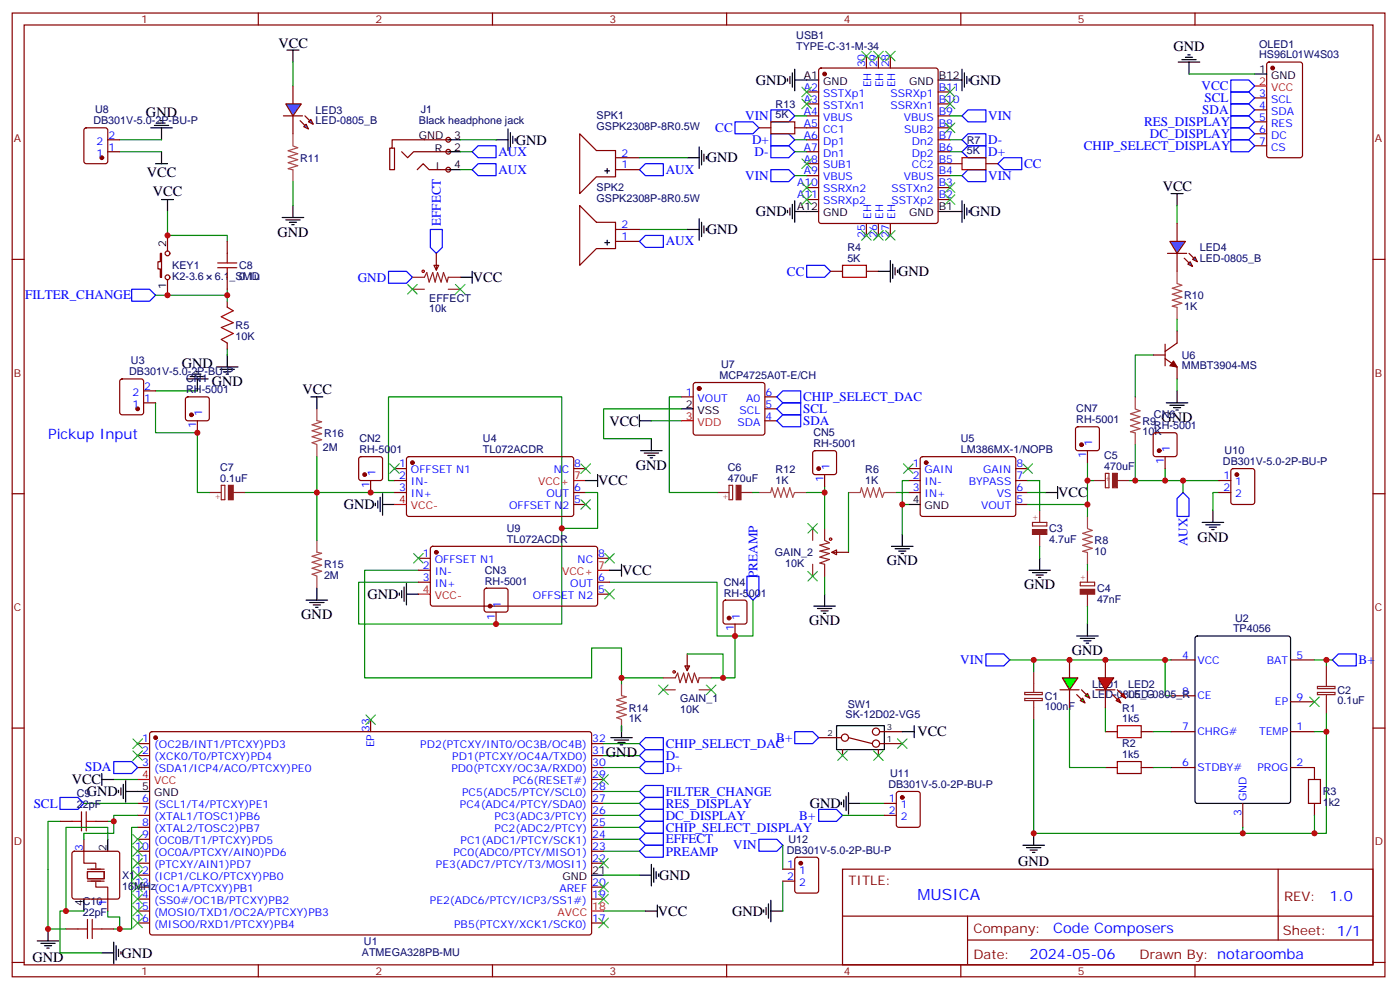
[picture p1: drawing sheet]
<svg xmlns="http://www.w3.org/2000/svg" width="413mm" height="292mm" viewBox="0 0 413 292" stroke-linecap="round" stroke-linejoin="round" font-family="sans-serif">
<g fill="none" stroke="#870000" stroke-width=".35">
<path d="M3.6 3.8h405.3v284.4h-405.3zM7.1 7.4h398.3v277.3h-398.3zM76.3 3.8v3.6M145.4 3.8v3.6M214.6 3.8v3.6M255.8 16.5v3.6M259.4 16.5v3.6M262.9 16.5v3.6M283.7 3.8v3.6M352.8 3.8v3.6M238.2 37.7h3.5M238.2 34.2h3.5"/>
<path d="M238.2 30.7h3.5M238.2 27.1h3.5M242 20.3l.4-.2h33.9l.5 .2 .2 .5v44.4l-.2 .5-.5 .2h-33.9l-.5-.2-.2-.5v-44.4zM277 37.7h3.5M277 34.2h3.5M277 30.7h3.5M277 27.1h3.5M238.2 58.9h3.5M238.2 55.4h3.5M238.2 51.8h3.5M238.2 48.3h3.5M238.2 44.8h3.5"/>
<path d="M238.2 41.2h3.5M277 58.9h3.5M277 55.4h3.5M277 51.8h3.5M277 48.3h3.5M277 44.8h3.5M277 41.2h3.5M3.6 76.5h3.5M255.8 65.9v3.6M259.4 65.9v3.6M262.9 65.9v3.6M405.4 76.5h3.5"/>
<path d="M3.6 145.7h3.5M405.4 145.7h3.5M315.8 194.7v5.3M345.8 194.7h7M381.1 194.7h7M3.6 214.8h3.5M40.6 219.4h3.6M44.4 216.1l.5-.2h129.4l.4 .7-.1 58.8-.6 .4h-129.4l-.4-.7v-58.5zM109.4 212.3v3.6M174.7 219.4h3.5M315.8 203.5v5.3M326.4 215.9h3.5"/>
<path d="M337 215.9h3.5M345.8 215.9h7M345.8 205.3h7M381.1 215.9h7M381.1 207h7M405.4 214.8h3.5M40.6 222.9h3.6M40.6 226.4h3.6M40.6 237h3.6M174.7 222.9h3.5M174.7 226.4h3.5M174.7 237h3.5"/>
<path d="M174.7 233.5h3.5M174.7 230h3.5M326.4 226.4h3.5M337 226.4h3.5M345.8 226.4h7M367 237v7.1M381.1 226.4h7M40.6 240.6h3.6M40.6 244.1h3.6M40.6 247.6h3.6M40.6 251.1h3.6M40.6 254.7h3.6"/>
<path d="M40.6 258.2h3.6M174.7 240.6h3.5M174.7 244.1h3.5M174.7 247.6h3.5M174.7 251.1h3.5M174.7 254.7h3.5M248.8 256.4h156.6v28.3h-156.6zM377.4 256.5v20.8M40.6 261.7h3.6M40.6 265.3h3.6M40.6 268.8h3.6M40.6 272.3h3.6"/>
<path d="M174.7 261.7h3.5M174.7 265.3h3.5M174.7 272.3h3.5M248.8 270.3h156.5M285.7 277.3h119.6M285.7 270.3v14.1M3.6 284h3.5M76.3 284.7v3.5M145.4 284.7v3.5M214.6 284.7v3.5M283.7 284.7v3.5M352.8 284.7v3.5"/>
<path d="M405.4 284h3.5"/>
</g>
<g fill="#870000" stroke="#870000" stroke-width=".35">
<circle cx="45.9" cy="217.6" r=".53"/>
<circle cx="243.5" cy="21.8" r=".53"/>
</g>
<path d="M40.6 230h3.6M174.7 268.8h3.5" fill="none" stroke="#f00" stroke-width=".35"/>
<g fill="none" stroke="#000" stroke-width=".35">
<path d="M232.6 23.2v.8M233.3 22.5v2.2M234 21.5v4.2M234.7 23.6h7M234.7 20.4v6.4M277 23.6h7.1M284.1 20.4v6.4M284.8 21.5v4.2M285.5 22.5v2.2M286.2 23.2v.8M234.7 59.2v6.4M284.1 59.2v6.4"/>
<path d="M232.6 62.1v.7M233.3 61.3v2.2M234 60.3v4.2M234.7 62.4h7M277 62.4h7.1M284.8 60.3v4.2M285.5 61.3v2.2M286.2 62.1v.7M353.1 187.8l.5-.2h26.8l.6 .5 .1 48.2-.5 .7h-27l-.7-.4-.1-48.3zM40.6 233.5h3.6M174.7 258.2h3.5M302 249.4h6.4"/>
<path d="M303.1 250.1h4.2M304.2 250.8h2.1M304.9 251.5h.7M305.2 245.9v3.5"/>
</g>
<path d="M227.6 39.5h5.3l1.8 1.7-1.8 1.8h-5.3zM227.6 32.4h5.3l1.8 1.8-1.8 1.7h-5.3zM284.1 34.2l1.7-1.8h5.3v3.5h-5.3zM227.6 43h5.3l1.8 1.8-1.8 1.7h-5.3zM227.6 50.1h5.3l1.8 1.7-1.8 1.8h-5.3zM284.1 44.8l1.7-1.8h5.3v3.5h-5.3zM284.1 41.2l1.7-1.7h5.3v3.5h-5.3zM284.1 51.8l1.7-1.7h5.3v3.5h-5.3zM291.1 192.9h5.3l1.8 1.8-1.8 1.8h-5.3zM188.8 222.9l1.8-1.7h5.3v3.5h-5.3zM190.6 224.7h5.3v3.5h-5.3l-1.8-1.8z" fill="none" stroke="#00f" stroke-width=".35"/>
<path d="M305.2 198.2v6M302.6 204.3h5.2v.6h-5.2zM302.6 206.1h5.2v.6h-5.2zM305.2 206.7v5.6" fill="none" stroke="#8c2424" stroke-width=".35"/>
<g fill="none" stroke="#008700" stroke-width=".35">
<path d="M234.7 34.2h3.5M280.5 34.2h3.6M234.7 41.2h3.5M234.7 44.8h3.5M234.7 51.8h3.5M280.5 41.2h3.6M280.5 44.8h3.6M280.5 51.8h3.6M298.2 194.7h47.6M305.2 194.7v3.5M305.2 212.3v33.6h86.5v-30M315.8 208.8v17.6h10.6"/>
<path d="M326.4 208.8v7.1M178.2 222.9h10.6M178.2 226.4h10.6"/>
</g>
<path d="M329.9 214.1h7.1v3.5h-7.1zM329.9 224.7h7.1v3.5h-7.1z" fill="none" stroke="#a10000" stroke-width=".35"/>
<g fill="#0f0" stroke="#870000" stroke-width=".35">
<path d="M319 206.7l.7-.7 .7 1.4z"/>
<path d="M320.4 205.3l.7-.7 .7 1.4z"/>
</g>
<g fill="#870000" stroke="#870000" stroke-width=".35">
<path d="M317.9 204.9l1.4 1.4z"/>
<path d="M319.3 203.5l1.4 1.4z"/>
</g>
<path d="M313 203.5h5.6z" fill="#f00" stroke="#870000" stroke-width=".35"/>
<path d="M313.7 200h4.6l-2.5 3.5z" fill="#0f0" stroke="#870000" stroke-width=".35"/>
<path d="M344 194.7v10.6h1.8M388.1 194.7h5.3M391.7 194.7v1.8M340.5 215.9h5.3M391.7 210.6v5.3h-3.6M340.5 226.4h5.3M231.1 249.4v7M231.1 260v8.8M367 244.1v1.8M388.1 240.6v5.3" fill="none" stroke="#008700" stroke-width=".35"/>
<path d="M217 35.9h5.3l1.8 1.8-1.8 1.8h-5.3zM294.6 48.3l1.8-1.8h5.3v3.6h-5.3zM238.2 78.3h5.3l1.8 1.7-1.8 1.8h-5.3zM393.4 194.7l1.8-1.8h5.3v3.6h-5.3zM234.7 215.9h5.3l1.7 1.7-1.7 1.8h-5.3zM241.7 238.8h5.3l1.8 1.8-1.8 1.7h-5.3zM224.1 247.6h5.3l1.7 1.8-1.7 1.7h-5.3z" fill="none" stroke="#00f" stroke-width=".35"/>
<path d="M391.7 196.5v6M389 202.5h5.2v.7h-5.2zM389 204.3h5.2v.6h-5.2zM391.7 204.9v5.7" fill="none" stroke="#8c2424" stroke-width=".35"/>
<path d="M248.8 78.3h7v3.5h-7zM386.4 230h3.5v7h-3.5z" fill="none" stroke="#a10000" stroke-width=".35"/>
<g fill="none" stroke="#870000" stroke-width=".35">
<path d="M245.3 80h3.5M255.8 80h3.6M241.7 217.6h6.7M250.5 217.6l7.1 1.8M259.7 215.9h6.7M259.7 219.4h6.7M248.8 221.2v1.7M259.4 221.2v1.7M388.1 226.4v3.6M388.1 237v3.6"/>
<circle cx="249.5" cy="217.6" r="1.06"/>
<circle cx="258.7" cy="219.4" r="1.06"/>
<circle cx="258.7" cy="215.9" r="1.06"/>
</g>
<path d="M262.9 76.9v6.3M263.6 77.9v4.3M264.3 79v2.1M265 79.7v.7M259.4 80h3.5M247 214.1h14.1v7.1h-14.1zM225.5 268.4v.7M226.2 267.7v2.1M226.9 266.7v4.2M227.6 268.8h3.5M227.6 265.6v6.4" fill="none" stroke="#000" stroke-width=".35"/>
<path d="M265 218l2.8 2.8M267.8 218l-2.8 2.8M386.7 205.6l2.8 2.9M389.5 205.6l-2.8 2.9" fill="none" stroke="#3c3" stroke-width=".35"/>
<g fill="#f0f0f0" stroke="#870000" stroke-width=".35">
<circle cx="132.4" cy="41.2" r=".71"/>
<circle cx="132.4" cy="44.8" r=".71"/>
<circle cx="132.4" cy="50.1" r=".71"/>
</g>
<g fill="none" stroke="#000" stroke-width=".35">
<path d="M84.7 14.8h3.6M86.5 14.8v3.5M347.9 18.3h6.4M349 17.6h4.2M350 16.9h2.1M350.7 16.2h.7M351.1 18.3v3.5M44.5 37.7h6.4M45.6 37h4.2M46.6 36.3h2.2M47.3 35.6h.7M47.7 37.7v3.5"/>
<path d="M150 38.1v6.3M150.7 39.1v4.3M370.5 21.8h3.5M45.9 48.3h3.6M47.7 44.8v3.5M47.7 58.9h3.5M49.5 58.9v3.5M132.4 50.1h3.5M132.4 44.8h3.5M132.4 41.2h3.5M146.5 41.2h3.5M151.4 40.2v2.1"/>
<path d="M152.1 40.9v.7M178.6 50.4h1.4M179.3 49.7v1.4M202.9 46.5h3.5M206.4 43.4v6.3M207.2 44.4v4.2M207.9 45.5v2.1M208.6 46.2v.7M345.8 57.1h3.5M347.6 57.1v3.5M83.3 64.2h6.4M84.4 64.9h4.2"/>
<path d="M85.4 65.6h2.2M86.1 66.3h.8M86.5 60.6v3.6M178.6 71.6h1.4M179.3 70.9v1.4M202.9 67.7h3.5M206.4 64.5v6.4M207.2 65.6v4.2M207.9 66.6v2.2M208.6 67.3v.8M135.9 81.8h3.5M139.4 80v3.6"/>
<path d="M55.1 111.8h6.4M56.2 111.1h4.2M57.2 110.4h2.1M57.9 109.7h.7M58.3 111.8v3.5M63.9 108.3h6.4M65 109h4.2M66 109.7h2.2M66.7 110.4h.8M67.1 104.7v3.6M91.8 117.1h3.5M93.6 117.1v3.5"/>
<path d="M344.4 118.9h6.3M345.4 119.6h4.3M347.6 115.3v3.6M188.8 124.1h3.5M188.8 122.4v3.5M189.2 133h6.3M190.2 133.7h4.3M191.3 134.4h2.1M192 135.1h.7M192.3 129.4v3.6M201.2 120.6h3.5M346.5 120.3h2.1"/>
<path d="M347.2 121h.7M110.8 148.5v.7M111.5 147.8v2.1M112.3 146.7v4.3M113 148.8h3.5M113 145.7v6.3M172.9 141.8h3.6M176.5 140v3.5M266.4 157.7v3.5M268.2 148.8h3.5M308.8 145.3h3.5M312.3 143.5v3.6"/>
<path d="M355 154.1h6.3M356 154.8h4.3M357.1 155.5h2.1M357.8 156.2h.7M358.1 150.6v3.5M90.4 177.1h6.3M91.4 177.8h4.3M92.5 178.5h2.1M93.2 179.2h.7M93.6 173.5v3.6M117.9 174.9v.7M118.6 174.2v2.2"/>
<path d="M119.3 173.2v4.2M120 175.3h3.5M120 172.1v6.4M180 168.2h3.5M183.5 166.5v3.5M240.3 178.8h6.4M241.4 179.5h4.2M243.5 175.3v3.5M263.2 161.2h6.4M264.3 161.9h4.2M265.4 162.6h2.1M266.1 163.3h.7"/>
<path d="M303.8 168.2h6.4M304.9 168.9h4.2M305.9 169.7h2.1M306.6 170.4h.7M307 164.7v3.5M242.4 180.2h2.1M243.1 180.9h.7M317.9 187.6h6.4M319 188.3h4.2M320 189.1h2.2M320.7 189.8h.8M321.1 184.1v3.5"/>
<path d="M180.3 217.6h6.4M181.4 218.3h4.2M182.5 219h2.1M183.2 219.7h.7M183.5 214.1v3.5M266.4 215.9h3.5M269.9 214.1v3.5M30.1 230h3.5M30.1 228.2v3.5M35 233.2v.7M35.7 232.4v2.2M36.4 231.4v4.2"/>
<path d="M37.1 233.5h3.5M37.1 230.3v6.4M248.4 236.7v.7M249.1 236v2.1M249.8 234.9v4.2M250.5 237h3.6M250.5 233.9v6.3M188.8 258.2h3.5M192.3 255v6.4M193 256.1v4.2M193.7 257.1v2.2M194.5 257.8v.8"/>
<path d="M11 277.6h6.4M12.1 278.3h4.2M13.1 279h2.1M13.8 279.7h.7M14.2 274.1v3.5M190.6 268.8h3.5M194.1 267v3.5"/>
</g>
<g fill="none" stroke="#870000" stroke-width=".35">
<path d="M374.2 18.5l.5-.2h9.2l.6 .4 .1 27.1-.5 .7h-9.4l-.6-.4-.1-27.1zM171.2 39.5l4.9 4.9h5.7v7.8h-5.7l-4.9 4.9zM224.1 37.7h3.5M234.7 37.7h3.5M370.5 28.9h3.5M370.5 32.4h3.5M370.5 35.9h3.5M370.5 39.5h3.5M118.6 44.8l1.8 1.7 1.7-1.7h10.3M123.2 50.1l1.8-1.8 1.7 1.8h5.7M132.4 41.2h-16.6v2.5h-.7v6.4h1.4v-6.4h-.7M181.8 50.1h7"/>
<path d="M181.8 46.5h7M280.5 48.3h3.6M291.1 48.3h3.5M370.5 43h3.5M47.3 74.8h.4v7h-.4v-2.5h-.7v-2.1h.7zM49.5 69.5v4.5M67.1 71.2v3.6M128.1 78.3h1.4l-.7 1.4zM128.8 74.8v4.9M171.2 60.6l4.9 5h5.7v7.7h-5.7l-4.9 5zM181.8 71.2h7M181.8 67.7h7"/>
<path d="M49.5 82.5v4.6M67.1 81.8v3.5M67.1 88.9v1.7M347.6 97.7v3.5l-3.6 2.5M55 117.3l.5-.2h5.6l.5 .2 .2 .5v5.6l-.2 .5-.5 .2h-5.6l-.5-.2-.2-.5v-5.6zM67.1 101.2v1.8M201.2 117.1h3.5M204.9 113.1l.5-.2h19.7l.5 .2 .2 .5v14.3l-.7 .5-20-.1-.4-.6v-14.1zM225.8 117.1h3.6M340.5 104.7h3.5M344 101.6v6.3M344 105.8l3.6 2.5v3.5"/>
<path d="M58.3 124.1v3.6M106.1 134.9l.5-.2h5.7l.5 .2 .2 .5v5.7l-.3 .5-.4 .2h-5.7l-.5-.3-.2-.4v-5.7zM116.5 138.3h3.5M120.2 134.9l.5-.2 48.3 .1 .4 .6-.1 16.5-.6 .5-48.3-.1-.4-.6v-16.3zM169.4 138.3h3.5M225.8 124.1h3.6M225.8 120.6h3.6M240.2 133.2l.5-.2h5.6l.5 .2 .2 .5v5.6l-.2 .5-.5 .2h-5.6l-.5-.2-.2-.5v-5.6zM268.2 138.3h3.5M271.9 134.9l.5-.2 27.1 .1 .4 .6v16.5l-.7 .5-27.1-.1-.4-.6v-16.3zM299.9 138.3h3.6M317.8 126.1l.5-.2h5.6l.5 .2 .2 .5v5.7l-.2 .5-.5 .2h-5.6l-.5-.3-.2-.4v-5.7z"/>
<path d="M321.1 133v3.5M340.7 127.9l.5-.2h5.7l.5 .2 .2 .5v5.6l-.3 .5-.4 .2h-5.7l-.5-.2-.2-.5v-5.6zM344 134.7v3.6M109.4 141.8v3.5M116.5 141.8h3.5M116.5 145.3h3.5M169.4 145.3h3.5M169.4 148.8h3.5M243.5 140v3.5M268.2 141.8h3.5M268.2 145.3h3.5M299.9 141.8h3.6"/>
<path d="M299.9 145.3h3.6M299.9 148.8h3.6M123.5 164.7h3.6M123.5 168.2h3.6M123.5 171.8h3.6M127.3 161.4l.5-.2h48.2l.5 .7-.1 16.5-.6 .4h-48.3l-.4-.7v-16.2zM143.2 173.7l.5-.2h5.6l.5 .2 .2 .5v5.7l-.2 .5-.5 .2h-5.6l-.5-.2-.3-.5v-5.7zM176.5 164.7h3.5M176.5 171.8h3.5M176.5 175.3h3.5M213.7 177.3l.5-.2h5.7l.5 .2 .2 .5v5.6l-.3 .5-.4 .2h-5.7l-.5-.2-.2-.5v-5.6zM245.6 162.9l1.4-.7v1.5z"/>
<path d="M245.6 162.9h4.9M146.5 180.6v3.5M202.2 196.5h1.4l-.7 1.4zM202.9 192.9v5M217 184.1v3.5M17.7 242.3h3.5M28.3 242.3h3.5M19.5 274.1h3.5M30.1 274.1h3.5"/>
<circle cx="49.5" cy="74.8" r=".71"/>
<circle cx="49.5" cy="81.8" r=".71"/>
</g>
<g fill="none" stroke="#008700" stroke-width=".35">
<path d="M86.5 18.3v7.1M351.1 21.8h19.4M35.3 41.2h12.4M35.3 44.8h12.4M86.5 53.6v7M135.9 41.2h10.6M135.9 44.8h3.5M135.9 50.1h3.5M188.8 46.5h14.1M49.5 62.4v7.1h17.6v1.7M188.8 67.7h14.1M347.6 60.6v5.3"/>
<path d="M67.1 85.3v1.8h-21.2M67.1 87.1v1.8M347.6 94.2v3.5M45.9 118.9v8.8h12.4v17.6h3.5M45.9 115.3h12.4M67.1 103v1.7M201.2 117.1h-3.6v28.2h14.1M340.5 104.7h-5.3v12.4M347.6 111.8v3.5M93.6 134.7v24.7M192.3 124.1h8.9M201.2 120.6h-23v8.8h14.1"/>
<path d="M321.1 136.5v5.3M335.2 131.2v10.6M344 138.3v3.5M72.4 145.3h44.1M116.5 141.8h-1.8v-24.7h51.2v67h-60v-12.3h17.6M172.9 145.3h3.6v10.6h-10.6M222.3 145.3h1.8M243.5 143.5v1.8h-5.3M243.5 145.3v10.6M250.5 145.3v17.6M264.7 145.3h3.5M266.4 148.8h1.8"/>
<path d="M268.2 141.8h-1.8v15.9M303.5 141.8h3.5v8.8M303.5 145.3h5.3M303.5 148.8h17.6M322.9 141.8h-1.8v10.6M333.4 141.8h26.5M349.3 141.8v3.5M359.9 145.3h-1.8v5.3M123.5 168.2h-15.8v31.8h67v-8.8h8.8v10.6M180 171.8h31.7v15.8h5.3v12.4h-7M222.3 177.1v10.5h-5.3M243.5 170v5.3"/>
<path d="M307 161.2v3.5M321.1 166.5v1.7M321.1 178.8v5.3M183.5 200h12.4M202.9 192.9h10.6v7.1M178.2 219.4h10.6M183.5 214.1v1.8M24.8 237h15.8M33.6 230h7M178.2 237h10.6M178.2 233.5h10.6M254.1 237h7"/>
<path d="M17.7 242.3h-3.5v31.8h5.3M40.6 240.6h-7v1.7h-1.8M40.6 244.1h-1.7v30h-5.3M178.2 251.1h10.6M178.2 258.2h10.6M178.2 247.6h10.6M178.2 244.1h10.6M178.2 240.6h10.6M248.8 240.6h12.3M178.2 268.8h12.4"/>
</g>
<g fill="none" stroke="#00f" stroke-width=".35">
<path d="M363.4 23.6h5.3l1.8 1.8-1.8 1.7h-5.3zM363.4 27.1h5.3l1.8 1.8-1.8 1.8h-5.3zM363.4 30.7h5.3l1.8 1.7-1.8 1.8h-5.3zM363.4 34.2h5.3l1.8 1.7-1.8 1.8h-5.3zM363.4 37.7h5.3l1.8 1.8-1.8 1.7h-5.3zM139.4 44.8l1.8-1.8h5.3v3.5h-5.3zM139.4 50.1l1.8-1.8h5.3v3.5h-5.3zM188.8 50.1l1.8-1.8h5.3v3.5h-5.3zM363.4 41.2h5.3l1.8 1.8-1.8 1.8h-5.3zM127.1 67.7h3.5v5.3l-1.8 1.8-1.7-1.8zM188.8 71.2l1.8-1.7h5.3v3.5h-5.3zM38.9 85.3h5.3l1.7 1.8-1.7 1.8h-5.3z"/>
<path d="M114.7 80h5.3l1.8 1.8-1.8 1.8h-5.3zM229.4 117.1l1.7-1.8h5.3v3.6h-5.3zM229.4 120.6l1.7-1.7h5.3v3.5h-5.3zM229.4 124.1l1.7-1.7h5.3v3.5h-5.3zM349.3 145.3l1.8 1.8v5.3h-3.5v-5.3zM220.6 170h3.5v5.3l-1.8 1.8-1.7-1.8zM188.8 219.4l1.8-1.8h5.3v3.6h-5.3zM17.7 235.3h5.3l1.8 1.7-1.8 1.8h-5.3zM33.6 224.7h5.3l1.7 1.7-1.7 1.8h-5.3zM188.8 237l1.8-1.7h5.3v3.5h-5.3zM188.8 233.5l1.8-1.8h5.3v3.6h-5.3zM188.8 251.1l1.8-1.7h5.3v3.5h-5.3z"/>
<path d="M188.8 247.6l1.8-1.7h5.3v3.5h-5.3zM188.8 244.1l1.8-1.8h5.3v3.6h-5.3zM188.8 240.6l1.8-1.8h5.3v3.5h-5.3z"/>
</g>
<g fill="none" stroke="#8c2424" stroke-width=".35">
<path d="M121.8 81.8h3.5l.7-1.4 .7 2.8 1.1-2.8 .7 2.8 .7-2.8 1 2.8 .8-2.8 1 2.8 .4-1.4h3.5M121.8 85.3h3.5M132.4 85.3h3.5M326.4 139.7h1v4.2h-1zM61.8 145.3h3.5M65.3 143.2h1.1v4.2h-1.1zM68.9 145.3h3.5M211.7 145.3h3.6M215.3 143.2h1v4.2h-1zM218.8 145.3h3.5M240 155.9v3.5M243.5 155.9v3.5l1.4 .7-2.8 .7 2.8 1.1-2.8 .7 2.8 .7-2.8 1.1 2.8 .7-2.8 1 1.4 .4v3.5"/>
<path d="M304.9 154.1h4.2v1.1h-4.2zM307 150.6v3.5M307 157.7v3.5M322.9 141.8h3.5M329.9 141.8h3.5M240 166.5v3.5M319 171.8h4.2v1h-4.2zM321.1 168.2v3.6M321.1 175.3v3.5M195.9 200h3.5l.7-1.4 .7 2.8 1.1-2.8 .7 2.8 .7-2.8 1 2.8 .7-2.8 1.1 2.8 .3-1.4h3.6M195.9 203.5h3.5M206.4 203.5h3.6"/>
</g>
<g fill="#8c2424" stroke="#8c2424" stroke-width=".35">
<path d="M67.5 143.2h1.4v4.2h-1.4z"/>
<path d="M217.4 143.2h1.4v4.2h-1.4z"/>
<path d="M304.9 156.2h4.2v1.5h-4.2z"/>
<path d="M319 173.9h4.2v1.4h-4.2z"/>
<path d="M328.5 139.7h1.4v4.2h-1.4z"/>
</g>
<g fill="none" stroke="#a64a4a" stroke-width=".35">
<path d="M86.5 39.5v3.4M86.5 43.1l1.4 .5-2.8 .9 2.8 .9-2.8 .8 2.8 .9-2.8 .9 2.8 .9-2.8 .9 1.4 .3v3.5M347.6 83.6l1.4 .6-2.9 .8 2.9 .9-2.9 .9 2.9 .9-2.9 .9 2.9 .9-2.9 .8 1.5 .4v3.5M347.6 80v3.5M335.2 117.1v3.5M93.6 120.6v3.5l1.4 .3-2.9 .9 2.9 .9-2.9 .9 2.9 .9-2.9 .8 2.9 .9-2.9 .9 1.5 .5M93.6 131.3v3.4M335.2 120.7l1.4 .5-2.8 .9 2.8 .9-2.8 .8 2.8 .9-2.8 .9 2.8 .9-2.8 .9 1.4 .3v3.5M93.6 159.4v3.5l1.4 .3-2.9 .9 2.9 .9-2.9 .9 2.9 .9-2.9 .9 2.9 .8-2.9 .9 1.5 .5M224.1 145.3h3.5l.3-1.4 .9 2.8 .9-2.8 .9 2.8 .8-2.8 .9 2.8 .9-2.8 .9 2.8 .5-1.4M234.7 145.3h3.5M250.5 145.3h3.5l.4-1.4 .8 2.8 .9-2.8 .9 2.8 .9-2.8 .9 2.8 .9-2.8 .8 2.8 .6-1.4"/>
<path d="M261.2 145.3h3.5M321.1 155.9l1.4 .6-2.8 .9 2.8 .8-2.8 .9 2.8 .9-2.8 .9 2.8 .9-2.8 .9 1.4 .3v3.5M321.1 152.4v3.4M93.6 170.1v3.4M183.5 201.8v3.4l1.4 .4-2.8 .9 2.8 .8-2.8 .9 2.8 .9-2.8 .9 2.8 .9-2.8 .9 1.4 .5M183.5 212.4v3.5"/>
</g>
<g fill="#870000" stroke="#870000" stroke-width=".35">
<path d="M346.5 106.5l1.1 1.8-2.2-.4z"/>
<circle cx="375.8" cy="20.1" r=".53"/>
<circle cx="121.8" cy="136.5" r=".53"/>
<circle cx="128.8" cy="162.9" r=".53"/>
<circle cx="273.5" cy="136.5" r=".53"/>
<circle cx="56.5" cy="122.4" r=".53"/>
<circle cx="107.7" cy="140" r=".53"/>
<circle cx="144.7" cy="178.8" r=".53"/>
<circle cx="215.3" cy="182.4" r=".53"/>
<circle cx="241.7" cy="138.3" r=".53"/>
<circle cx="342.3" cy="133" r=".53"/>
<circle cx="319.3" cy="131.2" r=".53"/>
<circle cx="206.4" cy="114.6" r=".53"/>
</g>
<g fill="none" stroke="#3c3" stroke-width=".35">
<path d="M254.4 15.1l2.8 2.9M257.2 15.1l-2.8 2.9M258 15.1l2.8 2.9M260.8 15.1l-2.8 2.9M261.5 15.1l2.8 2.9M264.3 15.1l-2.8 2.9M236.8 25.7l2.8 2.8M236.8 29.2l2.8 2.9M239.6 25.7l-2.8 2.8M239.6 29.2l-2.8 2.9M279.1 29.2l2.8 2.9M279.1 25.7l2.8 2.8"/>
<path d="M279.1 36.3l2.8 2.8M281.9 29.2l-2.8 2.9M281.9 25.7l-2.8 2.8M281.9 36.3l-2.8 2.8M236.8 46.9l2.8 2.8M236.8 57.5l2.8 2.8M236.8 53.9l2.8 2.9M239.6 46.9l-2.8 2.8M239.6 57.5l-2.8 2.8M239.6 53.9l-2.8 2.9M279.1 53.9l2.8 2.9M279.1 57.5l2.8 2.8"/>
<path d="M281.9 53.9l-2.8 2.9M281.9 57.5l-2.8 2.8M254.4 68.1l2.8 2.8M257.2 68.1l-2.8 2.8M258 68.1l2.8 2.8M260.8 68.1l-2.8 2.8M261.5 68.1l2.8 2.8M264.3 68.1l-2.8 2.8M120.4 83.9l2.8 2.8M123.2 83.9l-2.8 2.8M134.5 83.9l2.8 2.8M137.3 83.9l-2.8 2.8"/>
<path d="M115.1 136.8l2.8 2.9M117.9 136.8l-2.8 2.9M171.5 136.8l2.8 2.9M174.3 136.8l-2.8 2.9M266.8 136.8l2.8 2.9M269.6 136.8l-2.8 2.9M302 136.8l2.9 2.9M304.9 136.8l-2.9 2.9M171.5 147.4l2.8 2.8M174.3 147.4l-2.8 2.8M238.5 154.5l2.9 2.8M241.4 154.5l-2.9 2.8"/>
<path d="M122.1 163.3l2.9 2.8M125 163.3l-2.9 2.8M178.6 173.9l2.8 2.8M178.6 163.3l2.8 2.8M181.4 173.9l-2.8 2.8M181.4 163.3l-2.8 2.8M238.5 168.6l2.9 2.8M241.4 168.6l-2.9 2.8M39.2 218l2.9 2.8M42.1 218l-2.9 2.8M108 210.9l2.8 2.8M110.8 210.9l-2.8 2.8"/>
<path d="M194.5 202.1l2.8 2.8M197.3 202.1l-2.8 2.8M208.6 202.1l2.8 2.8M211.4 202.1l-2.8 2.8M39.2 221.5l2.9 2.8M42.1 221.5l-2.9 2.8M176.8 228.6l2.8 2.8M179.6 228.6l-2.8 2.8M247.4 221.5l2.8 2.8M250.2 221.5l-2.8 2.8M258 221.5l2.8 2.8M260.8 221.5l-2.8 2.8"/>
<path d="M39.2 253.3l2.9 2.8M39.2 256.8l2.9 2.8M39.2 246.2l2.9 2.8M39.2 249.7l2.9 2.9M42.1 253.3l-2.9 2.8M42.1 256.8l-2.9 2.8M42.1 246.2l-2.9 2.8M42.1 249.7l-2.9 2.9M176.8 253.3l2.8 2.8M179.6 253.3l-2.8 2.8M39.2 260.3l2.9 2.8M39.2 263.8l2.9 2.9"/>
<path d="M39.2 267.4l2.9 2.8M39.2 270.9l2.9 2.8M42.1 260.3l-2.9 2.8M42.1 263.8l-2.9 2.9M42.1 267.4l-2.9 2.8M42.1 270.9l-2.9 2.8M176.8 260.3l2.8 2.8M176.8 263.8l2.8 2.9M176.8 270.9l2.8 2.8M179.6 260.3l-2.8 2.8M179.6 263.8l-2.8 2.9M179.6 270.9l-2.8 2.8"/>
</g>
<path d="M370.5 25.4h3.5M201.2 124.1h3.5M116.5 148.8h3.5M169.4 141.8h3.5M123.5 175.3h3.6M176.5 168.2h3.5" fill="none" stroke="#f00" stroke-width=".35"/>
<g fill="none" stroke="#a10000" stroke-width=".35">
<path d="M227.6 35.9h7.1v3.6h-7.1zM284.1 46.5h7v3.6h-7zM64.3 79h5.6M64.3 77.6h5.6M67.1 74.8v2.8M67.1 79v2.8M67.1 90.6l1.8 1.1-3.6 1.8 3.6 1.7-3.6 1.4 3.6 1.8-3.6 1.8 1.8 1M24.1 239.5v5.6M25.5 239.5v5.6M21.2 242.3h2.9M25.5 242.3h2.8M23 274.1h2.8"/>
<path d="M25.8 271.3v5.6M27.2 274.1h2.9M27.2 271.3v5.6"/>
<circle cx="125" cy="80" r=".35"/>
<circle cx="245.3" cy="159.1" r=".35"/>
<circle cx="199" cy="198.2" r=".35"/>
</g>
<path d="M84.4 30.7h4.6l-2.5 3.5z" fill="#09f" stroke="#870000" stroke-width=".35"/>
<path d="M83.7 34.2h5.6z" fill="#f00" stroke="#870000" stroke-width=".35"/>
<g fill="#870000" stroke="#870000" stroke-width=".35">
<path d="M90 34.2l1.4 1.4z"/>
<path d="M88.6 35.6l1.4 1.4z"/>
</g>
<g fill="#09f" stroke="#870000" stroke-width=".35">
<path d="M91.1 35.9l.7-.7 .7 1.5z"/>
<path d="M89.7 37.4l.7-.7 .7 1.4z"/>
</g>
<path d="M86.5 25.4v5.3M86.5 34.2v5.3" fill="none" stroke="#870000" stroke-width=".35"/>
<path d="M345.4 71.2h4.6l-2.4 3.6z" fill="#09f" stroke="#870000" stroke-width=".35"/>
<path d="M344.7 74.8h5.7z" fill="#f00" stroke="#870000" stroke-width=".35"/>
<g fill="#870000" stroke="#870000" stroke-width=".35">
<path d="M351.1 74.8l1.4 1.4z"/>
<path d="M349.7 76.2l1.4 1.4z"/>
</g>
<g fill="#09f" stroke="#870000" stroke-width=".35">
<path d="M352.1 76.5l.7-.7 .8 1.4z"/>
<path d="M350.7 77.9l.7-.7 .7 1.4z"/>
</g>
<path d="M347.6 65.9v5.3M347.6 74.8v5.2" fill="none" stroke="#870000" stroke-width=".35"/>
<g fill="#f00" stroke="#870000" stroke-width=".35">
<path d="M324.3 200h4.6l-2.5 3.5z"/>
<path d="M323.6 203.5h5.6z"/>
</g>
<g fill="#870000" stroke="#870000" stroke-width=".35">
<path d="M329.9 203.5l1.4 1.4z"/>
<path d="M328.5 204.9l1.4 1.4z"/>
</g>
<g fill="#f00" stroke="#870000" stroke-width=".35">
<path d="M331 205.3l.7-.7 .7 1.4z"/>
<path d="M329.6 206.7l.7-.7 .7 1.4z"/>
</g>
<g fill="none" stroke="#870000" stroke-width=".35">
<path d="M25 37.9l.5-.2h5.6l.7 .4v9.5l-.4 .6-5.9 .1-.7-.5v-9.4zM31.8 44.8h3.5M31.8 41.2h3.5M35.6 112l.5-.2h5.6l.6 .4 .1 9.5-.5 .6-5.8 .1-.7-.5-.1-9.4zM42.4 118.9h3.5M42.4 115.3h3.5M363.7 138.5l.4-.2h5.7l.6 .4 .1 9.4-.5 .7h-5.9l-.6-.4-.1-9.4zM359.9 141.8h3.5M359.9 145.3h3.5M326.4 194.7v5.3M326.4 203.5v5.3M261.1 237h3.6"/>
<path d="M264.9 233.7l.5-.2h5.6l.7 .4v9.5l-.5 .6-5.8 .1-.7-.5v-9.4zM21.5 251.3l.4-.2h12.7l.5 .2 .2 .5v12.7l-.2 .5-.5 .3h-12.7l-.5-.3-.2-.5v-12.7zM24.8 247.6v3.5M231.1 256.4h3.6M231.1 260h3.6M234.9 253.1l.5-.2h5.6l.7 .4v9.5l-.4 .6-5.9 .1-.7-.5v-9.4zM261.1 240.6h3.6M31.8 265.3v3.5"/>
</g>
<path d="M24.8 251.1v3.6h3.5v1.4M25.8 257.1h5v2.2h-5zM25.8 260h5M25.8 256.4h5M28.3 260.3v1.4h3.5v3.6" fill="none" stroke="#870012" stroke-width=".35"/>
<path d="M31.8 247.6v3.5M24.8 265.3v3.5M33.6 278v6.3M34.3 279v4.2M30.1 281.1h3.5M35 280.1v2.1M35.7 280.8v.7" fill="none" stroke="#000" stroke-width=".35"/>
<path d="M31.8 247.6v-3.5h-12.3v24.7h5.3M33.6 242.3v3.6h-8.8v1.7M19.5 268.8h-1.8v12.3h12.4M31.8 268.8v1.7h3.5v3.6" fill="none" stroke="#008700" stroke-width=".35"/>
<g fill="#870000" stroke="#870000" stroke-width=".35">
<circle cx="40.6" cy="120.6" r=".53"/>
<circle cx="30.1" cy="46.5" r=".53"/>
<circle cx="365.2" cy="140" r=".53"/>
<circle cx="266.4" cy="235.3" r=".53"/>
<circle cx="236.4" cy="254.7" r=".53"/>
</g>
<g fill="#c00">
<circle cx="305.2" cy="194.7" r=".88"/>
<circle cx="315.8" cy="194.7" r=".88"/>
<circle cx="391.7" cy="194.7" r=".88"/>
<circle cx="391.7" cy="215.9" r=".88"/>
<circle cx="305.2" cy="245.9" r=".88"/>
<circle cx="388.1" cy="245.9" r=".88"/>
<circle cx="367" cy="245.9" r=".88"/>
<circle cx="344" cy="194.7" r=".88"/>
<circle cx="93.6" cy="145.3" r=".88"/>
<circle cx="183.5" cy="200" r=".88"/>
<circle cx="344" cy="141.8" r=".88"/>
<circle cx="217" cy="187.6" r=".88"/>
<circle cx="349.3" cy="141.8" r=".88"/>
<circle cx="49.5" cy="69.5" r=".88"/>
<circle cx="49.5" cy="87.1" r=".88"/>
<circle cx="67.1" cy="87.1" r=".88"/>
<circle cx="335.2" cy="141.8" r=".88"/>
<circle cx="165.9" cy="155.9" r=".88"/>
<circle cx="266.4" cy="148.8" r=".88"/>
<circle cx="58.3" cy="127.7" r=".88"/>
<circle cx="109.4" cy="145.3" r=".88"/>
<circle cx="146.5" cy="184.1" r=".88"/>
<circle cx="321.1" cy="148.8" r=".88"/>
<circle cx="321.1" cy="141.8" r=".88"/>
<circle cx="213.5" cy="200" r=".88"/>
<circle cx="243.5" cy="145.3" r=".88"/>
<circle cx="326.4" cy="194.7" r=".88"/>
<circle cx="33.6" cy="242.3" r=".88"/>
<circle cx="35.3" cy="274.1" r=".88"/>
<circle cx="19.5" cy="268.8" r=".88"/>
<circle cx="14.2" cy="274.1" r=".88"/>
</g>
<text font-size="4.6" fill="#00f" x="270.9" y="265.5">MUSICA</text>
<g font-size="4.2">
<text x="82.3" y="14.1">VCC</text>
<text x="346.5" y="15.1">GND</text>
<text x="223.2" y="25">GND</text>
<text x="286.3" y="25">GND</text>
<text x="43.1" y="34.6">GND</text>
<text x="152.3" y="42.7">GND</text>
<text x="208.7" y="47.9">GND</text>
<text x="43.3" y="52.3">VCC</text>
<text x="45.1" y="57.7">VCC</text>
<text x="343.3" y="56.4">VCC</text>
<text x="223.2" y="63.8">GND</text>
<text x="286.3" y="63.8">GND</text>
<text x="81.9" y="69.8">GND</text>
<text x="208.7" y="69.1">GND</text>
<text x="139.6" y="83.2">VCC</text>
<text x="265.2" y="81.5">GND</text>
<text x="53.7" y="108.7">GND</text>
<text x="62.5" y="113.9">GND</text>
<text x="89.3" y="116.4">VCC</text>
<text x="179.9" y="125.6">VCC</text>
<text x="343" y="124.5">GND</text>
<text x="176.6" y="143.2">VCC</text>
<text x="187.7" y="138.6">GND</text>
<text x="312.5" y="146.7">VCC</text>
<text x="101.5" y="150.2">GND</text>
<text x="353.6" y="159.8">GND</text>
<text x="261.8" y="166.8">GND</text>
<text x="183.7" y="169.6">VCC</text>
<text x="302.4" y="173.9">GND</text>
<text x="108.5" y="176.7">GND</text>
<text x="89" y="182.7">GND</text>
<text x="238.9" y="184.5">GND</text>
<text x="316.5" y="193.3">GND</text>
<text x="270.9" y="217.3">VCC</text>
<text x="178.9" y="223.3">GND</text>
<text x="21.2" y="231.4">VCC</text>
<text x="25.6" y="234.9">GND</text>
<text x="239.1" y="238.4">GND</text>
<text x="300.6" y="255.4">GND</text>
<text x="194.6" y="259.6">GND</text>
<text x="194.3" y="270.2">VCC</text>
<text x="216.1" y="270.2">GND</text>
<text x="9.6" y="283.7">GND</text>
<text x="35.9" y="282.5">GND</text>
</g>
<g font-size="4.2" fill="#00f">
<text x="14.2" y="129.4">Pickup Input</text>
<text x="392.6" y="265.7">1.0</text>
<text x="311" y="275.3">Code Composers</text>
<text x="304" y="283.1">2024-05-06</text>
</g>
<g font-size="3.9" fill="#00f">
<text x="354.8" y="26.6">VCC</text>
<text x="220" y="35.4">VIN</text>
<text x="291.8" y="35.5">VIN</text>
<text x="355" y="33.7">SDA</text>
<text x="355.7" y="30.2">SCL</text>
<text x="211.2" y="38.9">CC</text>
<text x="337.9" y="37.2">RES_DISPLAY</text>
<text x="339.6" y="40.7">DC_DISPLAY</text>
<text x="147.2" y="46">AUX</text>
<text x="222.1" y="42.5">D+</text>
<text x="222.8" y="46">D-</text>
<text x="291.8" y="46.1">D+</text>
<text x="291.8" y="42.6">D-</text>
<text x="320" y="44.2">CHIP_SELECT_DISPLAY</text>
<text x="147.2" y="51.2">AUX</text>
<text x="196.6" y="51.2">AUX</text>
<text x="220" y="53.1">VIN</text>
<text x="291.8" y="53.2">VIN</text>
<text x="302.4" y="49.6">CC</text>
<text x="130.1" y="66.7" transform="rotate(-90 130.1 66.7)">EFFECT</text>
<text x="196.6" y="72.4">AUX</text>
<text x="105.6" y="83.1">GND</text>
<text x="232.4" y="81.3">CC</text>
<text x="7.4" y="88.3">FILTER_CHANGE</text>
<text x="237.1" y="118.4">CHIP_SELECT_DAC</text>
<text x="237.1" y="121.9">SCL</text>
<text x="237.1" y="125.5">SDA</text>
<text x="350.6" y="161.2" transform="rotate(-90 350.6 161.2)">AUX</text>
<text x="223.7" y="170.6" transform="rotate(-90 223.7 170.6)">PREAMP</text>
<text x="283.5" y="195.9">VIN</text>
<text x="401.2" y="196">B+</text>
<text x="196.6" y="220.7">CHIP_SELECT_DAC</text>
<text x="229.2" y="218.9">B+</text>
<text x="25.2" y="227.6">SDA</text>
<text x="196.6" y="224.2">D-</text>
<text x="196.6" y="227.7">D+</text>
<text x="9.9" y="238.3">SCL</text>
<text x="196.6" y="238.4">RES_DISPLAY</text>
<text x="196.6" y="234.9">FILTER_CHANGE</text>
<text x="196.6" y="245.4">CHIP_SELECT_DISPLAY</text>
<text x="196.6" y="241.9">DC_DISPLAY</text>
<text x="236" y="241.9">B+</text>
<text x="196.6" y="248.8">EFFECT</text>
<text x="216.5" y="250.6">VIN</text>
<text x="196.6" y="252.5">PREAMP</text>
</g>
<g font-size="3.9" fill="#800">
<text x="250.5" y="261">TITLE:</text>
<text x="379.2" y="265.7">REV:</text>
<text x="287.5" y="275.2">Company:</text>
<text x="378.8" y="275.8">Sheet: 1/1</text>
<text x="287.5" y="282.9">Date:</text>
<text x="336.5" y="283">Drawn By: notaroomba</text>
</g>
<g font-size="3.2" fill="#800">
<text x="41.7" y="6.8">1</text>
<text x="110.8" y="6.8">2</text>
<text x="180" y="6.8">3</text>
<text x="249.1" y="6.8">4</text>
<text x="318.3" y="6.8">5</text>
<text x="4.1" y="41.9">A</text>
<text x="405.9" y="41.9">A</text>
<text x="4.1" y="111.1">B</text>
<text x="405.9" y="111.1">B</text>
<text x="4.1" y="180.2">C</text>
<text x="405.9" y="180.2">C</text>
<text x="4.1" y="249.4">D</text>
<text x="405.9" y="249.4">D</text>
<text x="41.7" y="287.7">1</text>
<text x="110.8" y="287.7">2</text>
<text x="180" y="287.7">3</text>
<text x="249.1" y="287.7">4</text>
<text x="318.3" y="287.7">5</text>
</g>
<g font-size="3.2" fill="#000080">
<text x="235.1" y="11.4">USB1</text>
<text x="235.1" y="14.7">TYPE-C-31-M-34</text>
<text x="371.8" y="17.3">HS96L01W4S03</text>
<text x="371.8" y="14">OLED1</text>
<text x="28.1" y="33.4">U8</text>
<text x="93.2" y="33.6">LED3</text>
<text x="124.3" y="33.4">J1</text>
<text x="176.1" y="35.2">SPK1</text>
<text x="229" y="34.9">5K</text>
<text x="229" y="31.8">R13</text>
<text x="27.6" y="36.7">DB301V-5.0-2P-BU-P</text>
<text x="93.2" y="36.7">LED-0805_B</text>
<text x="123.7" y="36.5">Black headphone jack</text>
<text x="176.1" y="38.4">GSPK2308P-8R0.5W</text>
<text x="88.6" y="47.7">R11</text>
<text x="285.5" y="45.5">5K</text>
<text x="285.5" y="42.4">R7</text>
<text x="176.1" y="59.6">GSPK2308P-8R0.5W</text>
<text x="176.1" y="56.4">SPK2</text>
<text x="250.2" y="77.2">5K</text>
<text x="250.2" y="74.1">R4</text>
<text x="354.3" y="77.3">LED-0805_B</text>
<text x="354.3" y="74.1">LED4</text>
<text x="50.9" y="82.6">K2-3.6</text>
<text x="50.9" y="79.4">KEY1</text>
<text x="63.4" y="82.6">6.1_SMD</text>
<text x="70.6" y="82.6">0.1u</text>
<text x="70.6" y="79.4">C8</text>
<text x="126.7" y="89">EFFECT</text>
<text x="349.7" y="88.2">R10</text>
<text x="126.7" y="92.2">10k</text>
<text x="349.7" y="91.4">1K</text>
<text x="69.6" y="100.2">10K</text>
<text x="69.6" y="97.1">R5</text>
<text x="38.7" y="107.5">U3</text>
<text x="349" y="105.9">U6</text>
<text x="38.1" y="110.7">DB301V-5.0-2P-BU-P</text>
<text x="55" y="112.8">CN1</text>
<text x="212.4" y="111.8">MCP4725A0T-E/CH</text>
<text x="212.9" y="108.5">U7</text>
<text x="349" y="109">MMBT3904-MS</text>
<text x="55" y="116">RH-5001</text>
<text x="317.8" y="124.8">RH-5001</text>
<text x="317.8" y="121.6">CN7</text>
<text x="337.3" y="125.3">R9</text>
<text x="340.7" y="123.4">CN6</text>
<text x="95.7" y="128.8">R16</text>
<text x="106.1" y="130.5">CN2</text>
<text x="142.6" y="130.5">U4</text>
<text x="240.2" y="131.9">RH-5001</text>
<text x="240.2" y="128.7">CN5</text>
<text x="283.7" y="130.5">U5</text>
<text x="337.3" y="128.4">10K</text>
<text x="340.7" y="126.6">RH-5001</text>
<text x="95.3" y="133">2M</text>
<text x="106.1" y="133.7">RH-5001</text>
<text x="142.6" y="133.7">TL072ACDR</text>
<text x="283.7" y="133.7">LM386MX-1/NOPB</text>
<text x="326" y="135.4">C5</text>
<text x="361.1" y="137.2">DB301V-5.0-2P-BU-P</text>
<text x="361.6" y="133.9">U10</text>
<text x="65" y="142.1">0.1uF</text>
<text x="65" y="139">C7</text>
<text x="214.9" y="142.1">470uF</text>
<text x="214.9" y="139">C6</text>
<text x="229" y="142.8">1K</text>
<text x="229" y="139.7">R12</text>
<text x="255.5" y="142.8">1K</text>
<text x="255.5" y="139.7">R6</text>
<text x="326" y="138.6">470uF</text>
<text x="149.7" y="160.1">TL072ACDR</text>
<text x="149.7" y="156.9">U9</text>
<text x="309.8" y="160.2">4.7uF</text>
<text x="309.8" y="157">C3</text>
<text x="323.2" y="160.5">R8</text>
<text x="95.7" y="167.6">R15</text>
<text x="228.8" y="164.1">GAIN_2</text>
<text x="231.8" y="167.3">10K</text>
<text x="323.2" y="163.7">10</text>
<text x="95.7" y="170.8">2M</text>
<text x="143.2" y="172.5">RH-5001</text>
<text x="143.2" y="169.3">CN3</text>
<text x="213.7" y="172.8">CN4</text>
<text x="213.7" y="176">RH-5001</text>
<text x="323.9" y="177.9">47nF</text>
<text x="323.9" y="174.7">C4</text>
<text x="364.7" y="183.5">U2</text>
<text x="364.1" y="186.6">TP4056</text>
<text x="322.5" y="202.9">LED1</text>
<text x="333.1" y="202.9">LED2</text>
<text x="185.6" y="209.9">R14</text>
<text x="200.8" y="207.2">GAIN_1</text>
<text x="250.3" y="208.8">SW1</text>
<text x="308.5" y="209.6">100nF</text>
<text x="308.5" y="206.4">C1</text>
<text x="322.5" y="206">LED-0805_G</text>
<text x="331.3" y="209.9">R1</text>
<text x="333.1" y="206.1">LED-0805_R</text>
<text x="394.9" y="207.8">0.1uF</text>
<text x="394.9" y="204.7">C2</text>
<text x="185.6" y="213.1">1K</text>
<text x="200.8" y="210.3">10K</text>
<text x="249.7" y="211.8">SK-12D02-VG5</text>
<text x="331.3" y="213">1k5</text>
<text x="331.3" y="220.5">R2</text>
<text x="331.3" y="223.6">1k5</text>
<text x="262.3" y="232.4">DB301V-5.0-2P-BU-P</text>
<text x="262.8" y="229.2">U11</text>
<text x="22.7" y="238.4">22pF</text>
<text x="22.7" y="235.3">C9</text>
<text x="390.6" y="237.8">1k2</text>
<text x="390.6" y="234.7">R3</text>
<text x="232.3" y="251.8">DB301V-5.0-2P-BU-P</text>
<text x="232.8" y="248.6">U12</text>
<text x="36.1" y="262.5">16MHz(OC1A/PTCXY)PB1</text>
<text x="36.1" y="259.3">X1</text>
<text x="24.4" y="267">C10</text>
<text x="24.4" y="270.2">22pF</text>
<text x="106.9" y="281.9">ATMEGA328PB-MU</text>
<text x="107.5" y="278.9">U1</text>
</g>
<g font-size="3.2">
<text x="237.4" y="23.2">A1</text>
<text x="277.2" y="23.2">B12</text>
<text x="371.8" y="21.5">1</text>
<text x="375.3" y="23.2">GND</text>
<text x="243" y="25">GND</text>
<text x="268.4" y="25">GND</text>
<text x="123.7" y="40.9">GND</text>
<text x="134.1" y="40.9">3</text>
<text x="128.4" y="44.8">R</text>
<text x="134.1" y="44.4">2</text>
<text x="128.8" y="50.1">L</text>
<text x="134.1" y="49.7">4</text>
<text x="235.3" y="62.1">A12</text>
<text x="243" y="63.8">GND</text>
<text x="268.4" y="63.8">GND</text>
<text x="277.2" y="62.1">B1</text>
<text x="49.1" y="73" transform="rotate(-90 49.1 73)">2</text>
<text x="49.1" y="85.2" transform="rotate(-90 49.1 85.2)">1</text>
<text x="202.5" y="120.3">2</text>
<text x="206" y="122">VSS</text>
<text x="269.5" y="148.5">4</text>
<text x="273" y="150.2">GND</text>
<text x="42" y="233.2">5</text>
<text x="45.5" y="234.9">GND</text>
<text x="31.5" y="251.1" transform="rotate(-90 31.5 251.1)">2</text>
<text x="174.9" y="257.8">21</text>
<text x="166.1" y="259.6">GND</text>
<text x="24.4" y="267.3" transform="rotate(-90 24.4 267.3)">4</text>
</g>
<g font-size="3.2" fill="#00f">
<text x="255.5" y="19.9" transform="rotate(-90 255.5 19.9)">30</text>
<text x="259" y="19.9" transform="rotate(-90 259 19.9)">29</text>
<text x="262.5" y="19.9" transform="rotate(-90 262.5 19.9)">28</text>
<text x="237.4" y="26.8">A2</text>
<text x="243" y="28.5">SSTXp1</text>
<text x="257.2" y="25.8" transform="rotate(-90 257.2 25.8)">EH</text>
<text x="260.8" y="25.8" transform="rotate(-90 260.8 25.8)">EH</text>
<text x="263" y="28.5">SSRXp1</text>
<text x="264.3" y="25.8" transform="rotate(-90 264.3 25.8)">EH</text>
<text x="277.2" y="26.8">B11</text>
<text x="371.8" y="28.5">3</text>
<text x="237.4" y="33.8">A4</text>
<text x="237.4" y="30.3">A3</text>
<text x="243" y="35.6">VBUS</text>
<text x="243" y="32.1">SSTXn1</text>
<text x="263" y="32.1">SSRXn1</text>
<text x="266.9" y="35.6">VBUS</text>
<text x="277.2" y="30.3">B10</text>
<text x="277.2" y="33.8">B9</text>
<text x="371.8" y="32.1">4</text>
<text x="371.8" y="35.6">5</text>
<text x="375.3" y="30.3">SCL</text>
<text x="375.3" y="33.8">SDA</text>
<text x="32" y="40.9">2</text>
<text x="237.4" y="40.9">A6</text>
<text x="237.4" y="37.4">A5</text>
<text x="243" y="39.1">CC1</text>
<text x="267" y="39.1">SUB2</text>
<text x="277.2" y="37.4">B8</text>
<text x="277.2" y="40.9">B7</text>
<text x="371.8" y="39.1">6</text>
<text x="375.3" y="37.4">RES</text>
<text x="375.3" y="40.9">DC</text>
<text x="28.5" y="46.2">1</text>
<text x="28.5" y="42.7">2</text>
<text x="32" y="44.4">1</text>
<text x="183.5" y="46.2">2</text>
<text x="237.4" y="47.9">A8</text>
<text x="237.4" y="44.4">A7</text>
<text x="243" y="46.2">Dn1</text>
<text x="243" y="42.7">Dp1</text>
<text x="269.2" y="42.7">Dn2</text>
<text x="269.3" y="46.2">Dp2</text>
<text x="277.2" y="44.4">B6</text>
<text x="277.2" y="47.9">B5</text>
<text x="371.8" y="42.7">7</text>
<text x="375.3" y="44.4">CS</text>
<text x="183.5" y="49.7">1</text>
<text x="237.4" y="51.5">A9</text>
<text x="243" y="53.2">VBUS</text>
<text x="243" y="49.7">SUB1</text>
<text x="266.9" y="53.2">VBUS</text>
<text x="269.2" y="49.7">CC2</text>
<text x="277.2" y="51.5">B4</text>
<text x="235.3" y="58.5">A11</text>
<text x="235.3" y="55">A10</text>
<text x="243" y="56.8">SSRXn2</text>
<text x="263.2" y="56.8">SSTXn2</text>
<text x="277.2" y="55">B3</text>
<text x="277.2" y="58.5">B2</text>
<text x="243" y="60.3">SSRXp2</text>
<text x="257.2" y="64.6" transform="rotate(-90 257.2 64.6)">EH</text>
<text x="260.8" y="64.6" transform="rotate(-90 260.8 64.6)">EH</text>
<text x="263.2" y="60.3">SSTXp2</text>
<text x="264.3" y="64.6" transform="rotate(-90 264.3 64.6)">EH</text>
<text x="183.5" y="70.9">1</text>
<text x="183.5" y="67.3">2</text>
<text x="255.5" y="70.1" transform="rotate(-90 255.5 70.1)">25</text>
<text x="259" y="70.1" transform="rotate(-90 259 70.1)">26</text>
<text x="262.5" y="70.1" transform="rotate(-90 262.5 70.1)">27</text>
<text x="39.1" y="116.7">2</text>
<text x="42.6" y="118.5">1</text>
<text x="42.6" y="115">2</text>
<text x="202.5" y="116.7">1</text>
<text x="206" y="118.5">VOUT</text>
<text x="220.4" y="118.5">A0</text>
<text x="226" y="116.7">6</text>
<text x="39.1" y="120.3">1</text>
<text x="59.7" y="122.8" transform="rotate(-90 59.7 122.8)">1</text>
<text x="217.8" y="125.6">SDA</text>
<text x="218.4" y="122">SCL</text>
<text x="226" y="123.8">4</text>
<text x="226" y="120.3">5</text>
<text x="57.9" y="126.3" transform="rotate(-90 57.9 126.3)">1</text>
<text x="322.5" y="131.7" transform="rotate(-90 322.5 131.7)">1</text>
<text x="117.8" y="137.9">1</text>
<text x="169.6" y="137.9">8</text>
<text x="269.5" y="137.9">1</text>
<text x="300.1" y="137.9">8</text>
<text x="320.7" y="135.2" transform="rotate(-90 320.7 135.2)">1</text>
<text x="343.7" y="136.9" transform="rotate(-90 343.7 136.9)">1</text>
<text x="345.4" y="133.4" transform="rotate(-90 345.4 133.4)">1</text>
<text x="109.1" y="144" transform="rotate(-90 109.1 144)">1</text>
<text x="110.8" y="140.5" transform="rotate(-90 110.8 140.5)">1</text>
<text x="117.8" y="141.4">2</text>
<text x="121.3" y="139.7">OFFSET N1</text>
<text x="121.3" y="143.2">IN-</text>
<text x="163.5" y="139.7">NC</text>
<text x="243.1" y="142.2" transform="rotate(-90 243.1 142.2)">1</text>
<text x="244.9" y="138.7" transform="rotate(-90 244.9 138.7)">1</text>
<text x="269.5" y="141.4">2</text>
<text x="273" y="143.2">IN-</text>
<text x="273" y="139.7">GAIN</text>
<text x="286.1" y="143.2">BYPASS</text>
<text x="290.3" y="139.7">GAIN</text>
<text x="300.1" y="141.4">7</text>
<text x="361.2" y="141.4">1</text>
<text x="364.7" y="143.2">1</text>
<text x="117.8" y="145">3</text>
<text x="121.3" y="146.7">IN+</text>
<text x="161.3" y="146.7">OUT</text>
<text x="169.6" y="148.5">5</text>
<text x="169.6" y="145">6</text>
<text x="269.5" y="145">3</text>
<text x="273" y="146.7">IN+</text>
<text x="294.3" y="146.7">VS</text>
<text x="300.1" y="145">6</text>
<text x="300.1" y="148.5">5</text>
<text x="361.2" y="145">2</text>
<text x="364.7" y="146.7">2</text>
<text x="150.3" y="150.2">OFFSET N2</text>
<text x="289.7" y="150.2">VOUT</text>
<text x="124.9" y="164.4">1</text>
<text x="124.9" y="167.9">2</text>
<text x="128.4" y="166.1">OFFSET N1</text>
<text x="170.6" y="166.1">NC</text>
<text x="176.6" y="164.4">8</text>
<text x="124.9" y="171.4">3</text>
<text x="128.4" y="169.7">IN-</text>
<text x="128.4" y="173.2">IN+</text>
<text x="168.4" y="173.2">OUT</text>
<text x="176.6" y="171.4">6</text>
<text x="147.9" y="179.3" transform="rotate(-90 147.9 179.3)">1</text>
<text x="157.4" y="176.7">OFFSET N2</text>
<text x="176.6" y="174.9">5</text>
<text x="146.1" y="182.8" transform="rotate(-90 146.1 182.8)">1</text>
<text x="218.4" y="182.8" transform="rotate(-90 218.4 182.8)">1</text>
<text x="216.7" y="186.3" transform="rotate(-90 216.7 186.3)">1</text>
<text x="349.1" y="194.3">4</text>
<text x="353.6" y="195.8">VCC</text>
<text x="374.1" y="195.8">BAT</text>
<text x="382.8" y="194.3">5</text>
<text x="349.1" y="204.9">8</text>
<text x="353.6" y="206.3">CE</text>
<text x="376.4" y="208.1">EP</text>
<text x="382.8" y="206.7">9</text>
<text x="109.1" y="215.9" transform="rotate(-90 109.1 215.9)">33</text>
<text x="349.1" y="215.5">7</text>
<text x="382.8" y="215.5">1</text>
<text x="42" y="219">1</text>
<text x="45.5" y="220.8">(OC2B/INT1/PTCXY)PD3</text>
<text x="110.5" y="220.5" transform="rotate(-90 110.5 220.5)">EP</text>
<text x="124.1" y="220.8">PD2(PTCXY/INT0/OC3B/OC4B)</text>
<text x="174.9" y="219">32</text>
<text x="353.6" y="216.9">CHRG#</text>
<text x="371.8" y="216.9">TEMP</text>
<text x="42" y="222.6">2</text>
<text x="42" y="226.1">3</text>
<text x="45.5" y="224.3">(XCK0/T0/PTCXY)PD4</text>
<text x="45.5" y="227.9">(SDA1/ICP4/ACO/PTCXY)PE0</text>
<text x="133.3" y="227.9">PD0(PTCXY/OC3A/RXD0)</text>
<text x="133.5" y="224.3">PD1(PTCXY/OC4A/TXD0)</text>
<text x="174.9" y="226.1">30</text>
<text x="174.9" y="222.6">31</text>
<text x="349.1" y="226.1">6</text>
<text x="353.6" y="227.5">STDBY#</text>
<text x="371.3" y="227.5">PROG</text>
<text x="382.8" y="226.1">2</text>
<text x="151.4" y="231.4">PC6(RESET#)</text>
<text x="174.9" y="233.2">28</text>
<text x="174.9" y="229.6">29</text>
<text x="42" y="236.7">6</text>
<text x="45.5" y="238.4">(SCL1/T4/PTCXY)PE1</text>
<text x="135.8" y="238.4">PC4(ADC4/PTCY/SDA0)</text>
<text x="136.4" y="234.9">PC5(ADC5/PTCY/SCL0)</text>
<text x="174.9" y="236.7">27</text>
<text x="262.5" y="236.7">1</text>
<text x="266" y="238.4">1</text>
<text x="368" y="236.3" transform="rotate(-90 368 236.3)">GND</text>
<text x="42" y="240.2">7</text>
<text x="42" y="243.7">8</text>
<text x="45.5" y="242">(XTAL1/TOSC1)PB6</text>
<text x="45.5" y="245.5">(XTAL2/TOSC2)PB7</text>
<text x="146" y="245.5">PC2(ADC2/PTCY)</text>
<text x="146" y="242">PC3(ADC3/PTCY)</text>
<text x="174.9" y="243.7">25</text>
<text x="174.9" y="240.2">26</text>
<text x="262.5" y="240.2">2</text>
<text x="266" y="242">2</text>
<text x="366.6" y="240.8" transform="rotate(-90 366.6 240.8)">3</text>
<text x="24.4" y="251.1" transform="rotate(-90 24.4 251.1)">3</text>
<text x="40" y="250.8">10</text>
<text x="42" y="247.3">9</text>
<text x="45.5" y="249">(OC0B/T1/PTCXY)PD5</text>
<text x="136" y="249">PC1(ADC1/PTCY/SCK1)</text>
<text x="174.9" y="250.8">23</text>
<text x="174.9" y="247.3">24</text>
<text x="40" y="254.3">11</text>
<text x="40" y="257.8">12</text>
<text x="45.5" y="252.6">(OC0A/PTCXY/AIN0)PD6</text>
<text x="45.5" y="256.1">(PTCXY/AIN1)PD7</text>
<text x="128.7" y="256.1">PE3(ADC7/PTCY/T3/MOSI1)</text>
<text x="133.9" y="252.6">PC0(ADC0/PTCY/MISO1)</text>
<text x="174.9" y="254.3">22</text>
<text x="232.5" y="256.1">1</text>
<text x="236" y="257.8">1</text>
<text x="40" y="261.4">13</text>
<text x="45.5" y="259.6">(ICP1/CLKO/PTCXY)PB0</text>
<text x="165.2" y="263.1">AREF</text>
<text x="174.9" y="261.4">20</text>
<text x="232.5" y="259.6">2</text>
<text x="236" y="261.4">2</text>
<text x="31.5" y="267.3" transform="rotate(-90 31.5 267.3)">1</text>
<text x="40" y="264.9">14</text>
<text x="40" y="268.4">15</text>
<text x="45.5" y="266.7">(SS0#/OC1B/PTCXY)PB2</text>
<text x="126.9" y="266.7">PE2(ADC6/PTCY/ICP3/SS1#)</text>
<text x="174.9" y="264.9">19</text>
<text x="40" y="272">16</text>
<text x="45.5" y="270.2">(MOSI0/TXD1/OC2A/PTCXY)PB3</text>
<text x="45.5" y="273.7">(MISO0/RXD1/PTCXY)PB4</text>
<text x="134.1" y="273.7">PB5(PTCXY/XCK1/SCK0)</text>
<text x="174.9" y="272">17</text>
</g>
<g font-size="3.2" fill="#f00">
<text x="371.8" y="25">2</text>
<text x="375.3" y="26.8">VCC</text>
<text x="202.5" y="123.8">3</text>
<text x="206" y="125.6">VDD</text>
<text x="158.9" y="143.2">VCC+</text>
<text x="169.6" y="141.4">7</text>
<text x="117.8" y="148.5">4</text>
<text x="121.3" y="150.2">VCC-</text>
<text x="176.6" y="167.9">7</text>
<text x="166" y="169.7">VCC+</text>
<text x="124.9" y="174.9">4</text>
<text x="128.4" y="176.7">VCC-</text>
<text x="42" y="229.6">4</text>
<text x="45.5" y="231.4">VCC</text>
<text x="174.9" y="268.4">18</text>
<text x="164.6" y="270.2">AVCC</text>
</g>
<g font-size="2.5" fill="#8d2323">
<text x="326.5" y="141.8">+</text>
<text x="63.6" y="147.2">+</text>
<text x="213.6" y="147.2">+</text>
<text x="306.3" y="153.4" transform="rotate(-90 306.3 153.4)">+</text>
<text x="320.4" y="171.1" transform="rotate(-90 320.4 171.1)">+</text>
</g>
<g font-size="2.5">
<text x="261.8" y="215.5">3</text>
<text x="244.4" y="217.3">2</text>
<text x="261.8" y="219">1</text>
</g>
</svg>
